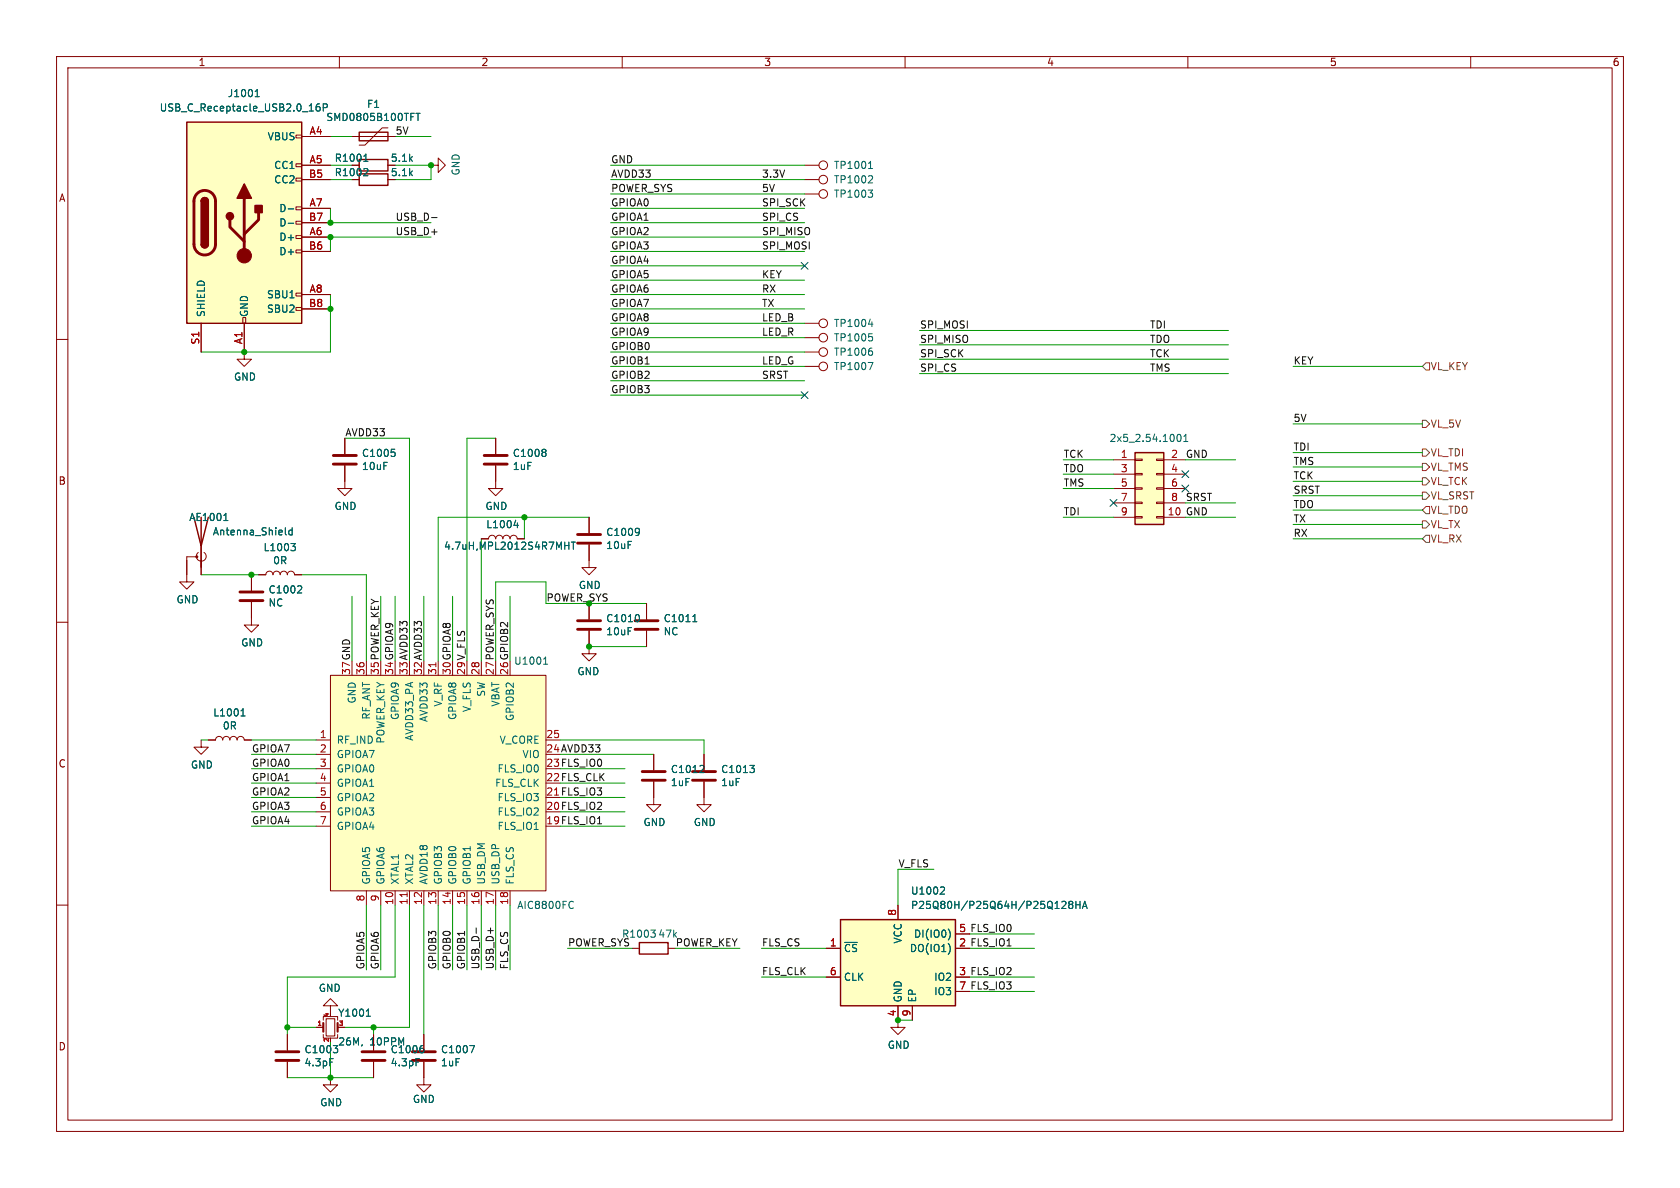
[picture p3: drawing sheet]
<svg xmlns="http://www.w3.org/2000/svg" width="297mm" height="210mm" viewBox="0 0 297 210" stroke-linecap="round" stroke-linejoin="round" font-family="sans-serif">
<path d="M10 10h277v190h-277zM12 12h273v186h-273zM60 10v2M110 10v2M160 10v2M210 10v2M260 10v2M10 60h2M61 85.1v1.3h1.2l-1.2 1.2-1.3-1.2h1.3M87.6 85.1v1.3h1.3l-1.3 1.2-1.2-1.2h1.2M10 110h2M10 160h2" fill="none" stroke="#840000" stroke-width=".18"/>
<path d="M148.6 162.6h20.3v15.2h-20.3z" fill="#ffffc2"/>
<path d="M34.3 91.4l1.3 5.1 1.2-5.1M35.6 91.4v8.9M113 166.6h5.1v2.1h-5.1zM148.6 162.6h20.3v15.2h-20.3z" fill="none" stroke="#840000" stroke-width=".25"/>
<g fill="none" stroke="#840000" stroke-width=".18">
<path d="M34.8 98.4h-1.8v4.5h1.3l-1.3 1.2-1.3-1.2h1.3M35.6 96.5v5.1M36.1 97.7a.85 .85 0 0 1 .1 1.2 .85 .85 0 0 1-1.3 0 .85 .85 0 0 1 .2-1.2M104.1 91.4v2.8M104.1 96.3v2.8M44.4 106.4v4.1h1.3l-1.3 1.3-1.2-1.3h1.2M44.4 101.6v2.8M45.7 101.6h1.3a.64 .64 0 0 1 .6-.6 .64 .64 0 0 1 .7 .6 .64 .64 0 0 1 .6-.6 .64 .64 0 0 1 .6 .6 .64 .64 0 0 1 .7-.6 .64 .64 0 0 1 .6 .6 .64 .64 0 0 1 .6-.6 .64 .64 0 0 1 .7 .6h1.2M124.5 141v1.2h1.2l-1.2 1.3-1.3-1.3h1.3M111.8 167.6h1.2M118.1 167.6h1.3M146 167.6h2.6"/>
<path d="M146 172.7h2.6M158.7 160v2.6M158.7 177.8v2.5M161.3 177.8v2.5M168.9 172.7h2.5M168.9 165.1h2.5M168.9 175.3h2.5M66 182.9v2.8M66 187.7v2.8M74.9 187.7v4.1h1.3l-1.3 1.2-1.2-1.2h1.2M74.9 182.9v2.8"/>
</g>
<g fill="none" stroke="#006464" stroke-width=".18">
<path d="M39.6 92h.7M39.8 90.9l.1-.2v1.3M50.5 94.5l.1 .1M51.4 96.1h.8l-.4 .5 .4 .1v.4l-.2 .3h-.4M51.7 93.3v1.3M51.7 93.8l-.4-.1-.2 .3 .1 .5h.5M112.8 93.4l.2 .1a1.03 1.03 0 0 1-.2 1.1M113 93.9l-.2 .3M53.1 103.6l.2 .2v.3l-.7 .7h.7M166.4 156.8l.5 .1 .1 .3-.8 .9h.8M187.9 159.3l.4 .1 .2 .3-.8 .9h.8M189.2 159.9l-.3-.3 .3-.3h.2l.3 .3-.3 .3"/>
<path d="M189.2 159.9l-.3 .2 .1 .4 .2 .1 .3-.1 .2-.1v-.3l-.3-.2M189.2 159.9h.2M190.2 159.3v1.3M190.2 159.9h.7M190.9 159.3v1.3M115.1 164.4h.7l-.4 .5M115.6 164.9l.1 .1M115.7 165.6l-.1 .1M167.7 164.3a1.49 1.49 0 0 1 0 1.8M167.9 167.3v.9M191.4 160.6l.4-1.3 .4 1.3M191.5 160.2h.6"/>
<path d="M73.5 187.1h.7M74.6 184.8h.2M74.7 185.3l.2 .3v.3l-.2 .2M83 184.8h.9l-.6 1.3"/>
</g>
<path d="M102.1 94.5h4.1M102.1 96h4.1M42.4 104.6h4.1M42.4 106.2h4.1M64 187.5h4.1M64 185.9h4.1M72.9 187.5h4.1M72.9 185.9h4.1" fill="none" stroke="#840000" stroke-width=".51"/>
<circle cx="34.8" cy="98.4" r=".18" fill="#840000" stroke="#840000" stroke-width=".18"/>
<path d="M58.4 119.4h38.1v38.1h-38.1z" fill="#ffffc2"/>
<g fill="none" stroke="#840000" stroke-width=".18">
<path d="M142.2 34.3h2.6M142.2 29.2h2.6M43.2 62.2v1.3h1.2l-1.2 1.3-1.3-1.3h1.3M104.1 99.1v1.2h1.3l-1.3 1.3-1.2-1.3h1.2M58.4 119.4h38.1v38.1h-38.1zM64.8 116.8v2.6M77.5 116.8v2.6M85.1 116.8v2.6M104.1 114.3v1.3h-1.2l1.2 1.2 1.3-1.2h-1.3M114.3 106.7v2.8M114.3 111.5v2.8M55.9 130.8h2.5"/>
<path d="M55.9 133.4h2.5M55.9 135.9h2.5M55.9 138.4h2.5M96.5 130.8h2.6M115.6 138.2v4h1.2l-1.2 1.3-1.3-1.3h1.3M115.6 133.4v2.7M55.9 141h2.5M55.9 143.5h2.5M55.9 146.1h2.5M64.8 157.5v2.5M67.3 157.5v2.5M69.8 157.5v2.5"/>
<path d="M72.4 157.5v2.5M74.9 157.5v2.5M77.5 157.5v2.5M80 157.5v2.5M82.5 157.5v2.5M85.1 157.5v2.5M87.6 157.5v2.5M90.2 157.5v2.5M50.8 182.9v2.8M50.8 187.7v2.8M58.4 190.5v1.3h1.3l-1.3 1.2-1.3-1.2h1.3"/>
<circle cx="145.5" cy="34.3" r=".76"/>
<circle cx="145.5" cy="29.2" r=".76"/>
</g>
<path d="M77.1 117.1v.8M72 157.8v.7" fill="none" stroke="#a90000" stroke-width=".18"/>
<g fill="none" stroke="#006464" stroke-width=".18">
<path d="M153.5 33.6h.8l-.5 .5M153.5 29.8h.8M153.8 28.7l.1-.2v1.3M154 34.1l.3 .2v.3l-.3 .3M96.1 117.4h.7M96.2 116.5l.3-.4v1.3M122.5 109.9h.7M122.6 108.9l.2-.3v1.3M124.2 135.3l.3 .2-.1 .3-.7 .8h.8M101.1 159.3l.3 .2M101.4 160.5l-.3 .1M58.3 187.1h.6"/>
<path d="M58.9 184.8h.8M59.7 185.9l-.2 .2"/>
</g>
<path d="M112.3 109.7h4M112.3 111.3h4M113.5 136.4h4.1M113.5 137.9h4.1M48.8 187.5h4M48.8 185.9h4" fill="none" stroke="#840000" stroke-width=".51"/>
<path d="M33 21.6h20.3v35.6h-20.3z" fill="#ffffc2"/>
<g fill="none" stroke="#840000" stroke-width=".18">
<path d="M52.3 23.9h1v.5h-1zM52.3 29h1v.5h-1zM52.3 31.5h1v.5h-1zM52.3 36.6h1v.5h-1zM52.3 39.1h1v.5h-1zM53.3 24.1h5.1M53.3 29.2h5.1M53.3 31.8h5.1M53.3 36.8h5.1M53.3 39.4h5.1M62.2 24.1h7.6M68.6 22.6h-1l-3.1 3.1h-1"/>
<path d="M142.2 31.8h2.6M35.6 57.2v5M42.9 56.1h.5v1.1h-.5zM43.2 57.2v5M52.3 41.7h1v.5h-1zM52.3 44.2h1v.5h-1zM52.3 51.8h1v.5h-1zM52.3 54.4h1v.5h-1zM53.3 41.9h5.1M53.3 44.5h5.1M53.3 52.1h5.1M53.3 54.6h5.1"/>
<path d="M142.2 57.2h2.6M35.6 130.8v1.3h1.2l-1.2 1.3-1.3-1.3h1.3M36.8 130.8h1.3a.64 .64 0 0 1 .6-.6 .64 .64 0 0 1 .7 .6 .64 .64 0 0 1 .6-.6 .64 .64 0 0 1 .6 .6 .64 .64 0 0 1 .7-.6 .64 .64 0 0 1 .6 .6 .64 .64 0 0 1 .6-.6 .64 .64 0 0 1 .7 .6h1.2M124.5 133.4v2.7M124.5 138.2v2.8"/>
<circle cx="145.5" cy="31.7" r=".76"/>
<circle cx="145.5" cy="57.1" r=".76"/>
</g>
<path d="M33 21.6h20.3v35.6h-20.3zM35.6 35.6a.64 .64 0 0 1 .6-.7 .64 .64 0 0 1 .6 .7M63.5 28.2h5.1v2h-5.1zM63.5 30.7h5.1v2.1h-5.1zM63.5 23.4h5.1v1.5h-5.1zM35.6 43.2a.64 .64 0 0 0 .6 .6 .64 .64 0 0 0 .6-.6" fill="none" stroke="#840000" stroke-width=".25"/>
<path d="M34.8 34.2a1.9 1.9 0 0 1 2.1-.4 1.9 1.9 0 0 1 1.2 1.8v7.6a1.91 1.91 0 0 1-1.9 1.9 1.91 1.91 0 0 1-1.9-1.9v-7.8l.2-.6zM40.6 38.9v1.2l2.6 2.6M43.2 35.1v10.1M45.7 37.6v1.3l-2.5 2.5M122.4 136.4h4.1M122.4 137.9h4.1" fill="none" stroke="#840000" stroke-width=".51"/>
<g fill="#840000" stroke="#840000" stroke-width=".25">
<path d="M35.6 35.6h1.2v7.6h-1.2z"/>
<path d="M35.7 35.1a.64 .64 0 0 1 .7-.1 .64 .64 0 0 1 .4 .6h-1.2z"/>
<path d="M35.6 43.2h1.2a.64 .64 0 0 1-.6 .6 .64 .64 0 0 1-.6-.6z"/>
<path d="M43.2 32.5l1.2 2.6h-2.5z"/>
<path d="M45.1 36.3h1.3v1.3h-1.3z"/>
<circle cx="40.6" cy="38.2" r=".63"/>
</g>
<circle cx="43.2" cy="45.2" r="1.27" fill="#840000" stroke="#840000" stroke-width=".18"/>
<g fill="none" stroke="#006464" stroke-width=".18">
<path d="M45.1 17.1h.7M45.2 16.1l.3-.3v1.3M56.5 18.4h-.4a.86 .86 0 0 0 0 1.2l.4-.1 .1-.4-.2-.3-.4 .1-.1 .2M57.1 19h.7l.1-.2-.1-.3-.7-.1v1.2M51 36.9h.9M51 39.5h.9M64.3 28.5h.7M64.4 27.6l.3-.4v1.3M64.8 29.8l.2 .2v.3l-.7 .8h.7M73.5 20h.8M73.9 20v1.3M154 31.1l.3 .2-.1 .3-.7 .7h.8"/>
<path d="M153.5 57.3h.8M154.1 56.9v.8M42.6 126.6h.7M42.7 125.6l.3-.3v1.3M132.6 135.3h.8l-.5 .5M133.1 135.8l.3 .2v.3l-.3 .3"/>
</g>
<path d="M200.7 80h5v12.7h-5z" fill="#ffffc2"/>
<path d="M200.7 80h5v12.7h-5z" fill="none" stroke="#840000" stroke-width=".25"/>
<g fill="none" stroke="#840000" stroke-width=".18">
<path d="M53.3 24.1h5.1M53.3 29.2h5.1M53.3 31.8h5.1M53.3 36.8h5.1M53.3 39.4h5.1M62.2 24.1h1.3M68.6 24.1h1.2M76.2 29.2h1.3v-1.3l1.2 1.3-1.2 1.3v-1.3M35.6 57.2v5M43.2 57.2v5M53.3 41.9h5.1M53.3 44.5h5.1"/>
<path d="M53.3 52.1h5.1M53.3 54.6h5.1M142.2 59.7h2.6M61 77.5v2.8M87.6 77.5v2.8M142.2 62.2h2.6M142.2 64.8h2.6M33 99.1v2.5M35.6 99.1v2.5M61 82.3v2.8M85.1 95.3h1.3a.64 .64 0 0 1 .6-.7 .64 .64 0 0 1 .6 .7 .64 .64 0 0 1 .7-.7 .64 .64 0 0 1 .6 .7 .64 .64 0 0 1 .6-.7 .64 .64 0 0 1 .7 .7 .64 .64 0 0 1 .6-.7 .64 .64 0 0 1 .6 .7h1.3M87.6 82.3v2.8"/>
<path d="M104.1 91.4v2.8M104.1 96.3v2.8M196.8 81.3h3.9M196.8 83.8h3.9M196.8 86.4h3.9M196.8 88.9h3.9M196.8 91.4h3.9M200.7 81.2h1.2v.2h-1.2zM200.7 83.7h1.2v.2h-1.2zM200.7 86.2h1.2v.3h-1.2zM200.7 88.8h1.2v.2h-1.2zM200.7 91.3h1.2v.3h-1.2z"/>
<path d="M204.5 81.2h1.2v.2h-1.2zM204.5 83.7h1.2v.2h-1.2zM204.5 86.2h1.2v.3h-1.2zM204.5 88.8h1.2v.2h-1.2zM204.5 91.3h1.2v.3h-1.2zM205.7 81.3h3.8M205.7 83.8h3.8M205.7 86.4h3.8M205.7 88.9h3.8M205.7 91.4h3.8M44.4 101.6v2.8M44.4 106.4v2.8"/>
<path d="M45.7 101.6h1.3M52.1 101.6h1.2M104.1 106.7v2.8M104.1 111.5v2.8M114.3 106.7v2.8M114.3 111.5v2.8M36.8 130.8h1.3M43.2 130.8h1.2M115.6 133.4v2.7M115.6 138.2v2.8M124.5 133.4v2.7M124.5 138.2v2.8"/>
<path d="M58.4 177.8h1.3l-1.3-1.3-1.3 1.3h1.3v1.3M146 167.6h2.6M146 172.7h2.6M158.7 177.8v3.8h1.3l-1.3 1.3-1.2-1.3h1.2M158.7 160v2.6M161.3 177.8v2.5M168.9 172.7h2.5M168.9 165.1h2.5M168.9 175.3h2.5M50.8 182.9v2.8M50.8 187.7v2.8M55.9 181.6h1.2"/>
<path d="M57.1 180.3v-.6h2.6v.6M57.1 182.9v.6h2.6v-.6M57.7 180.1h1.5v3h-1.5zM59.7 181.6h1.3M66 182.9v2.8M66 187.7v2.8M74.9 182.9v2.8M74.9 187.7v2.8"/>
<circle cx="145.5" cy="59.7" r=".76"/>
<circle cx="145.5" cy="64.8" r=".76"/>
<circle cx="145.5" cy="62.2" r=".76"/>
</g>
<g fill="none" stroke="#006464" stroke-width=".18">
<path d="M45.1 17.1h.7M45.2 16.1l.3-.3v1.3M56.5 18.4h-.4a.86 .86 0 0 0 0 1.2l.4-.1 .1-.4-.2-.3-.4 .1-.1 .2M57.1 19h.7l.1-.2-.1-.3-.7-.1v1.2M51 36.9h.9M51 39.5h.9M64.3 28.5h.7M64.4 27.6l.3-.4v1.3M64.8 29.8l.2 .2v.3l-.7 .8h.7M73.5 20h.8M73.9 20v1.3M153.6 59h.6"/>
<path d="M154 59.5l.3 .2v.3l-.3 .3M69.2 79.4h.6M69.6 79.9l.3 .2v.3l-.3 .3M96.3 79.4l.2 .3-.2 .3 .2 .2v.2l-.2 .3M153.5 64.1h.8l-.5 1.2M153.9 61.5h.2M154 62l.3 .3v.3l-.3 .2M208.2 76.9l.2-.1a.68 .68 0 0 1 .4 .6 .68 .68 0 0 1-.4 .6l-.2-.1-.1-.3zM209.3 78h.7M209.3 77.1l.3-.3v1.2M39.6 92h.7M39.8 90.9l.1-.2v1.3"/>
<path d="M50.5 94.5l.1 .1M51.4 96.1h.8l-.4 .5 .4 .1v.4l-.2 .3h-.4M51.7 93.3v1.3M51.7 93.8l-.4-.1-.2 .3 .1 .5h.5M90.9 92.9h.8M91.5 92.4v.9M99.8 96.4h.8M100.6 95.8v1.3M101 95.8h.7M101.4 95.8v1.3M112.8 93.4l.2 .1a1.03 1.03 0 0 1-.2 1.1M113 93.9l-.2 .3"/>
<path d="M53.1 103.6l.2 .2v.3l-.7 .7h.7M112.7 108.6a.79 .79 0 0 1 0 1.3M122.5 109.9h.7M122.6 108.9l.2-.3v1.3M42.6 126.6h.7M42.7 125.6l.3-.3v1.3M124.2 135.3l.3 .2-.1 .3-.7 .8h.8M132.6 135.3h.8l-.5 .5M133.1 135.8l.3 .2v.3l-.3 .3M166.4 156.8l.5 .1 .1 .3-.8 .9h.8M187.9 159.3l.4 .1 .2 .3-.8 .9h.8M189.2 159.9l-.3-.3 .3-.3h.2l.3 .3-.3 .3"/>
<path d="M189.2 159.9l-.3 .2 .1 .4 .2 .1 .3-.1 .2-.1v-.3l-.3-.2M189.2 159.9h.2M190.2 159.3v1.3M190.2 159.9h.7M190.9 159.3v1.3M64.8 179.6h.7M65 178.6l.1-.2v1.2M167.7 164.3a1.49 1.49 0 0 1 0 1.8M167.9 167.3v.9M191.4 160.6l.4-1.3 .4 1.3M191.5 160.2h.6M58.3 187.1h.6"/>
<path d="M58.9 184.8h.8M59.7 185.9l-.2 .2M73.5 187.1h.7M74.6 184.8h.2M74.7 185.3l.2 .3v.3l-.2 .2M83 184.8h.9l-.6 1.3"/>
</g>
<path d="M58.9 80.5h4.1M58.9 82h4.1M85.6 80.5h4.1M85.6 82h4.1M102.1 109.7h4.1M102.1 111.3h4.1" fill="none" stroke="#840000" stroke-width=".51"/>
<path d="M57.1 180.8v1.6M59.7 180.8v1.6" fill="none" stroke="#840000" stroke-width=".38"/>
<path d="M251.5 79.4h.6l.6 .6-.6 .6h-.6zM251.5 74.3h.6l.6 .6-.6 .7h-.6zM252.1 64.1h.6v1.3h-.6l-.6-.6zM251.5 84.5h.6l.6 .6-.6 .6h-.6zM251.5 92.1h.6l.6 .6-.6 .6h-.6zM251.5 87h.6l.6 .6-.6 .7h-.6zM251.5 81.9h.6l.6 .7-.6 .6h-.6zM252.1 94.6h.6v1.3h-.6l-.6-.6zM252.1 89.5h.6v1.3h-.6l-.6-.6z" fill="none" stroke="#725600" stroke-width=".18"/>
<path d="M76.3 38.5h1M84.2 164v1" fill="none" stroke="#0f0f0f" stroke-width=".18"/>
<g fill="none" stroke="#009600" stroke-width=".18">
<path d="M58.4 36.8v2.6h17.8M58.4 29.2h3.8M58.4 24.1h3.8M58.4 31.8h3.8M69.8 29.2h6.4v2.6h-6.4M69.8 24.1h6.4M107.9 29.2h34.3M107.9 34.3h34.3M107.9 31.8h34.3M107.9 39.4h34.3M107.9 36.8h34.3M58.4 52.1v10.1h-22.8"/>
<path d="M76.2 41.9h-17.8v2.6M107.9 44.5h34.3M107.9 41.9h34.3M107.9 59.7h34.3M107.9 49.5h34.3M107.9 54.6h34.3M107.9 57.2h34.3M107.9 52.1h34.3M107.9 47h34.3M162.6 58.4h54.6M61 77.5h11.4v39.3M87.6 77.5h-5.1v39.3"/>
<path d="M107.9 67.3h34.3M107.9 64.8h34.3M107.9 69.9h34.3M107.9 62.2h34.3M162.6 61h54.6M162.6 66h54.6M162.6 63.5h54.6M228.6 64.8h22.9M228.6 74.9h22.9M85.1 95.3v21.5M92.7 91.4v3.9M104.1 91.4h-26.6v25.4"/>
<path d="M188 91.4h8.8M188 81.3h8.8M188 86.4h8.8M188 83.8h8.8M209.5 91.4h8.9M209.5 88.9h8.9M209.5 81.3h8.9M228.6 87.6h22.9M228.6 90.2h22.9M228.6 80h22.9M228.6 95.3h22.9M228.6 82.6h22.9"/>
<path d="M228.6 85.1h22.9M228.6 92.7h22.9M35.6 101.6h10.1M53.3 101.6h11.5v15.2M62.2 105.4v11.4M67.3 105.4v11.4M69.8 105.4v11.4M74.9 105.4v11.4M80 105.4v11.4M90.2 105.4v11.4M104.1 114.3h10.2M114.3 106.7h-17.8v-3.8h-8.9v13.9"/>
<path d="M35.6 130.8h1.2M44.4 138.4h11.5M44.4 135.9h11.5M44.4 133.4h11.5M44.4 130.8h11.5M99.1 138.4h11.4M99.1 135.9h11.4M99.1 133.4h16.5M99.1 130.8h25.4v2.6M44.4 143.5h11.5M44.4 146.1h11.5M44.4 141h11.5"/>
<path d="M99.1 143.5h11.4M99.1 146.1h11.4M99.1 141h11.4M165.1 153.7h-6.4v6.3M64.8 160v11.5M67.3 160v11.5M69.8 160v12.7h-19v10.2M72.4 160v21.6h-11.4M74.9 160v22.9M77.5 160v11.5M80 160v11.5M82.5 160v11.5"/>
<path d="M85.1 160v11.5M87.6 160v11.5M90.2 160v11.5M100.3 167.6h11.5M119.4 167.6h11.4M134.6 172.7h11.4M134.6 167.6h11.4M171.4 172.7h11.5M171.4 167.6h11.5M171.4 175.3h11.5M171.4 165.1h11.5M50.8 190.5h15.2"/>
<path d="M50.8 181.6h5.1M58.4 184.2v6.3M66 181.6v1.3M158.7 180.3h2.6"/>
</g>
<path d="M141.6 46.4l1.2 1.2M142.8 46.4l-1.2 1.2M141.6 69.2l1.2 1.3M142.8 69.2l-1.2 1.3M196.2 88.3l1.3 1.2M197.5 88.3l-1.3 1.2M208.9 83.2l1.3 1.2M208.9 85.8l1.3 1.2M210.2 83.2l-1.3 1.2M210.2 85.8l-1.3 1.2" fill="none" stroke="#000084" stroke-width=".18"/>
<g fill="#009600" stroke="#009600" stroke-width=".18">
<circle cx="44.4" cy="101.6" r=".46"/>
<circle cx="92.7" cy="91.4" r=".46"/>
<circle cx="50.8" cy="181.6" r=".46"/>
<circle cx="58.4" cy="190.5" r=".46"/>
<circle cx="66" cy="181.6" r=".46"/>
<circle cx="58.4" cy="54.6" r=".46"/>
<circle cx="43.2" cy="62.2" r=".46"/>
<circle cx="58.4" cy="39.4" r=".46"/>
<circle cx="58.4" cy="41.9" r=".46"/>
<circle cx="76.2" cy="29.2" r=".46"/>
<circle cx="104.1" cy="114.3" r=".46"/>
<circle cx="158.7" cy="180.3" r=".46"/>
</g>
<g font-size="1.8" fill="#840000">
<text x="35" y="11.9">1</text>
<text x="85" y="11.9">2</text>
<text x="135" y="11.9">3</text>
<text x="185" y="11.9">4</text>
<text x="235" y="11.9">5</text>
<text x="285" y="11.9">6</text>
<text x="59.1" y="28.8">R1001</text>
<text x="69" y="28.8">5.1k</text>
<text x="10.3" y="35.9">A</text>
<text x="59.1" y="31.3">R1002</text>
<text x="69" y="31.3">5.1k</text>
<text x="10.3" y="85.9">B</text>
<text x="10.3" y="135.9">C</text>
<text x="169.5" y="167.4">2 FLS_IO1</text>
<text x="10.3" y="185.9">D</text>
</g>
<g font-size="1.8" fill="#006464">
<text x="40.2" y="17.4">J1001</text>
<text x="28.1" y="19.9">USB_C_Receptacle_USB2.0_16P</text>
<text x="57.6" y="21.6">SMD0805B100TFT</text>
<text x="64.8" y="19.3">F1</text>
<text x="47.2" y="25">VBUS</text>
<text x="48.4" y="30.1">CC1</text>
<text x="48.4" y="32.6">CC2</text>
<text x="81.5" y="31.1" transform="rotate(-90 81.5 31.1)">GND</text>
<text x="147.3" y="35.2">TP1003</text>
<text x="147.3" y="30.1">TP1001</text>
<text x="147.3" y="32.6">TP1002</text>
<text x="49.3" y="37.7">D-</text>
<text x="49.3" y="40.2">D-</text>
<text x="49.3" y="42.8">D+</text>
<text x="49.3" y="45.3">D+</text>
<text x="47.1" y="52.9">SBU1</text>
<text x="36.4" y="56.1" transform="rotate(-90 36.4 56.1)">SHIELD</text>
<text x="44" y="56.1" transform="rotate(-90 44 56.1)">GND</text>
<text x="47.1" y="55.5">SBU2</text>
<text x="147.3" y="58">TP1004</text>
<text x="147.3" y="63.1">TP1006</text>
<text x="147.3" y="65.6">TP1007</text>
<text x="147.3" y="60.6">TP1005</text>
<text x="41.3" y="67.5">GND</text>
<text x="63.9" y="81">C1005</text>
<text x="63.9" y="83.3">10uF</text>
<text x="90.6" y="83.3">1uF</text>
<text x="90.6" y="81">C1008</text>
<text x="196.1" y="78.3">2x5_2.54.1001</text>
<text x="33.4" y="92.3">AE1001</text>
<text x="37.5" y="94.8">Antenna_Shield</text>
<text x="59.1" y="90.3">GND</text>
<text x="85.7" y="90.3">GND</text>
<text x="85.9" y="93.6">L1004</text>
<text x="107.1" y="94.9">C1009</text>
<text x="46.5" y="97.6">L1003</text>
<text x="48.2" y="99.9">0R</text>
<text x="78.4" y="97.4">4.7uH,MPL2012S4R7MHT</text>
<text x="107.1" y="97.3">10uF</text>
<text x="31.1" y="106.9">GND</text>
<text x="47.4" y="107.4">NC</text>
<text x="47.4" y="105.1">C1002</text>
<text x="102.2" y="104.3">GND</text>
<text x="107.1" y="110.2">C1010</text>
<text x="107.1" y="112.5">10uF</text>
<text x="117.2" y="112.5">NC</text>
<text x="117.2" y="110.2">C1011</text>
<text x="42.5" y="114.5">GND</text>
<text x="90.8" y="117.7">U1001</text>
<text x="102" y="119.6">GND</text>
<text x="63.1" y="124.5" transform="rotate(-90 63.1 124.5)">GND</text>
<text x="78.3" y="125" transform="rotate(-90 78.3 125)">V_RF</text>
<text x="83.4" y="126" transform="rotate(-90 83.4 126)">V_FLS</text>
<text x="86" y="123.3" transform="rotate(-90 86 123.3)">SW</text>
<text x="88.5" y="125" transform="rotate(-90 88.5 125)">VBAT</text>
<text x="37.6" y="126.8">L1001</text>
<text x="39.3" y="129.2">0R</text>
<text x="59.4" y="131.7">RF_IND</text>
<text x="65.6" y="127.3" transform="rotate(-90 65.6 127.3)">RF_ANT</text>
<text x="68.2" y="131.5" transform="rotate(-90 68.2 131.5)">POWER_KEY</text>
<text x="70.7" y="127.4" transform="rotate(-90 70.7 127.4)">GPIOA9</text>
<text x="73.3" y="131.1" transform="rotate(-90 73.3 131.1)">AVDD33_PA</text>
<text x="75.8" y="127.7" transform="rotate(-90 75.8 127.7)">AVDD33</text>
<text x="80.9" y="127.4" transform="rotate(-90 80.9 127.4)">GPIOA8</text>
<text x="88.2" y="131.7">V_CORE</text>
<text x="91" y="127.6" transform="rotate(-90 91 127.6)">GPIOB2</text>
<text x="33.7" y="136.1">GND</text>
<text x="59.4" y="134.2">GPIOA7</text>
<text x="59.4" y="136.8">GPIOA0</text>
<text x="87.9" y="136.8">FLS_IO0</text>
<text x="92.3" y="134.2">VIO</text>
<text x="118.5" y="136.9">C1012</text>
<text x="127.4" y="136.9">C1013</text>
<text x="59.4" y="139.3">GPIOA1</text>
<text x="59.4" y="141.8">GPIOA2</text>
<text x="87.4" y="139.3">FLS_CLK</text>
<text x="87.9" y="141.8">FLS_IO3</text>
<text x="118.5" y="139.2">1uF</text>
<text x="127.4" y="139.2">1uF</text>
<text x="59.4" y="144.4">GPIOA3</text>
<text x="59.4" y="146.9">GPIOA4</text>
<text x="87.9" y="144.4">FLS_IO2</text>
<text x="87.9" y="146.9">FLS_IO1</text>
<text x="113.7" y="146.2">GND</text>
<text x="122.6" y="146.2">GND</text>
<text x="65.6" y="156.5" transform="rotate(-90 65.6 156.5)">GPIOA5</text>
<text x="68.2" y="156.5" transform="rotate(-90 68.2 156.5)">GPIOA6</text>
<text x="70.7" y="156.5" transform="rotate(-90 70.7 156.5)">XTAL1</text>
<text x="73.3" y="156.5" transform="rotate(-90 73.3 156.5)">XTAL2</text>
<text x="75.8" y="156.5" transform="rotate(-90 75.8 156.5)">AVDD18</text>
<text x="78.3" y="156.5" transform="rotate(-90 78.3 156.5)">GPIOB3</text>
<text x="80.9" y="156.5" transform="rotate(-90 80.9 156.5)">GPIOB0</text>
<text x="83.4" y="156.5" transform="rotate(-90 83.4 156.5)">GPIOB1</text>
<text x="86" y="156.5" transform="rotate(-90 86 156.5)">USB_DM</text>
<text x="88.5" y="156.5" transform="rotate(-90 88.5 156.5)">USB_DP</text>
<text x="91" y="156.5" transform="rotate(-90 91 156.5)">FLS_CS</text>
<text x="91.3" y="160.9">AIC8800FC</text>
<text x="161" y="158.3">U1002</text>
<text x="161" y="160.9">P25Q80H/P25Q64H/P25Q128HA</text>
<text x="116.3" y="166">47k</text>
<text x="159.6" y="166.9" transform="rotate(-90 159.6 166.9)">VCC</text>
<text x="161.5" y="166">DI(IO0)</text>
<text x="149.1" y="168.5">~{CS}</text>
<text x="149.1" y="173.6">CLK</text>
<text x="160.8" y="168.5">DO(IO1)</text>
<text x="165.1" y="173.6">IO2</text>
<text x="56.3" y="175.5">GND</text>
<text x="59.7" y="179.9">Y1001</text>
<text x="159.6" y="177.3" transform="rotate(-90 159.6 177.3)">GND</text>
<text x="162.2" y="177.3" transform="rotate(-90 162.2 177.3)">EP</text>
<text x="165.1" y="176.1">IO3</text>
<text x="59.7" y="185">26M,</text>
<text x="65.3" y="185">10PPM</text>
<text x="156.8" y="185.6">GND</text>
<text x="53.7" y="186.4">C1003</text>
<text x="53.7" y="188.7">4.3pF</text>
<text x="69" y="186.4">C1006</text>
<text x="69" y="188.7">4.3pF</text>
<text x="77.9" y="188.7">1uF</text>
<text x="77.9" y="186.4">C1007</text>
<text x="56.5" y="195.8">GND</text>
<text x="72.9" y="195.2">GND</text>
</g>
<g font-size="1.8" fill="#a90000">
<text x="54.6" y="23.9">A4</text>
<text x="54.6" y="29">A5</text>
<text x="54.5" y="31.5">B5</text>
<text x="54.5" y="39.1">B7</text>
<text x="54.6" y="36.6">A7</text>
<text x="54.6" y="41.7">A6</text>
<text x="54.5" y="44.2">B6</text>
<text x="54.6" y="51.8">A8</text>
<text x="54.5" y="54.4">B8</text>
<text x="35.3" y="61" transform="rotate(-90 35.3 61)">S1</text>
<text x="42.9" y="60.9" transform="rotate(-90 42.9 60.9)">A1</text>
<text x="198" y="81">1</text>
<text x="198" y="83.6">3</text>
<text x="206.9" y="81">2</text>
<text x="206.9" y="83.6">4</text>
<text x="198" y="86.1">5</text>
<text x="198" y="88.6">7</text>
<text x="206.9" y="86.1">6</text>
<text x="206.9" y="88.6">8</text>
<text x="198" y="91.2">9</text>
<text x="206.3" y="91.2">10</text>
<text x="64.5" y="119.4" transform="rotate(-90 64.5 119.4)">36</text>
<text x="77.2" y="119.4" transform="rotate(-90 77.2 119.4)">31</text>
<text x="84.8" y="119.4" transform="rotate(-90 84.8 119.4)">28</text>
<text x="56.4" y="130.6">1</text>
<text x="96.5" y="130.6">25</text>
<text x="56.4" y="133.1">2</text>
<text x="56.4" y="135.6">3</text>
<text x="56.4" y="138.2">4</text>
<text x="56.4" y="140.7">5</text>
<text x="56.4" y="143.3">6</text>
<text x="56.4" y="145.8">7</text>
<text x="64.5" y="159.5" transform="rotate(-90 64.5 159.5)">8</text>
<text x="67.1" y="159.5" transform="rotate(-90 67.1 159.5)">9</text>
<text x="69.6" y="160.1" transform="rotate(-90 69.6 160.1)">10</text>
<text x="72.1" y="160.1" transform="rotate(-90 72.1 160.1)">11</text>
<text x="74.7" y="160.1" transform="rotate(-90 74.7 160.1)">12</text>
<text x="77.2" y="160.1" transform="rotate(-90 77.2 160.1)">13</text>
<text x="79.8" y="160.1" transform="rotate(-90 79.8 160.1)">14</text>
<text x="82.3" y="160.1" transform="rotate(-90 82.3 160.1)">15</text>
<text x="84.8" y="160.1" transform="rotate(-90 84.8 160.1)">16</text>
<text x="87.4" y="160.1" transform="rotate(-90 87.4 160.1)">17</text>
<text x="89.9" y="160.1" transform="rotate(-90 89.9 160.1)">18</text>
<text x="158.5" y="162" transform="rotate(-90 158.5 162)">8</text>
<text x="146.6" y="167.4">1</text>
<text x="169.5" y="164.8">5</text>
<text x="169.5" y="167.4">2</text>
<text x="146.6" y="172.5">6</text>
<text x="169.5" y="172.5">3</text>
<text x="158.5" y="179.8" transform="rotate(-90 158.5 179.8)">4</text>
<text x="161" y="179.8" transform="rotate(-90 161 179.8)">9</text>
<text x="169.5" y="175">7</text>
</g>
<g font-size="1.8" fill="#0f0f0f">
<text x="69.8" y="23.9">5V</text>
<text x="107.9" y="28.9">GND</text>
<text x="107.9" y="31.5">AVDD33</text>
<text x="107.9" y="34">POWER_SYS</text>
<text x="134.6" y="34">5V</text>
<text x="134.6" y="31.5">3.3V</text>
<text x="69.8" y="39.1">USB_D-</text>
<text x="69.8" y="41.6">USB_D+</text>
<text x="107.9" y="36.6">GPIOA0</text>
<text x="107.9" y="41.6">GPIOA2</text>
<text x="107.9" y="39.1">GPIOA1</text>
<text x="134.6" y="36.6">SPI_SCK</text>
<text x="134.6" y="39.1">SPI_CS</text>
<text x="134.6" y="41.6">SPI_MISO</text>
<text x="107.9" y="46.7">GPIOA4</text>
<text x="107.9" y="44.2">GPIOA3</text>
<text x="134.6" y="44.2">SPI_MOSI</text>
<text x="107.9" y="49.3">GPIOA5</text>
<text x="107.9" y="51.8">GPIOA6</text>
<text x="134.6" y="51.8">RX</text>
<text x="134.6" y="49.3">KEY</text>
<text x="107.9" y="59.4">GPIOA9</text>
<text x="107.9" y="56.9">GPIOA8</text>
<text x="107.9" y="54.3">GPIOA7</text>
<text x="134.6" y="54.3">TX</text>
<text x="134.6" y="59.4">LED_R</text>
<text x="134.6" y="56.9">LED_B</text>
<text x="162.6" y="58.2">SPI_MOSI</text>
<text x="203.2" y="58.2">TDI</text>
<text x="107.9" y="62">GPIOB0</text>
<text x="107.9" y="64.5">GPIOB1</text>
<text x="134.6" y="64.5">LED_G</text>
<text x="162.6" y="65.8">SPI_CS</text>
<text x="162.6" y="63.2">SPI_SCK</text>
<text x="162.6" y="60.7">SPI_MISO</text>
<text x="203.2" y="63.2">TCK</text>
<text x="203.2" y="60.7">TDO</text>
<text x="203.2" y="65.8">TMS</text>
<text x="228.6" y="64.5">KEY</text>
<text x="107.9" y="67">GPIOB2</text>
<text x="107.9" y="69.6">GPIOB3</text>
<text x="134.6" y="67">SRST</text>
<text x="61" y="77.2">AVDD33</text>
<text x="228.6" y="74.7">5V</text>
<text x="188" y="81">TCK</text>
<text x="188" y="83.6">TDO</text>
<text x="209.5" y="81">GND</text>
<text x="228.6" y="82.3">TMS</text>
<text x="228.6" y="79.7">TDI</text>
<text x="188" y="86.1">TMS</text>
<text x="209.5" y="88.6">SRST</text>
<text x="228.6" y="87.4">SRST</text>
<text x="228.6" y="84.8">TCK</text>
<text x="228.6" y="89.9">TDO</text>
<text x="188" y="91.2">TDI</text>
<text x="209.5" y="91.2">GND</text>
<text x="228.6" y="92.4">TX</text>
<text x="228.6" y="95">RX</text>
<text x="62" y="119.4" transform="rotate(-90 62 119.4)">37 GND</text>
<text x="67.1" y="119.4" transform="rotate(-90 67.1 119.4)">35 POWER_KEY</text>
<text x="69.6" y="119.4" transform="rotate(-90 69.6 119.4)">34 GPIOA9</text>
<text x="72.1" y="119.4" transform="rotate(-90 72.1 119.4)">33 AVDD33</text>
<text x="74.7" y="119.4" transform="rotate(-90 74.7 119.4)">32 AVDD33</text>
<text x="79.8" y="119.4" transform="rotate(-90 79.8 119.4)">30 GPIOA8</text>
<text x="82.3" y="119.4" transform="rotate(-90 82.3 119.4)">29 V_FLS</text>
<text x="87.4" y="119.4" transform="rotate(-90 87.4 119.4)">27 POWER_SYS</text>
<text x="89.9" y="119.4" transform="rotate(-90 89.9 119.4)">26 GPIOB2</text>
<text x="44.4" y="135.6">GPIOA0</text>
<text x="44.4" y="133.1">GPIOA7</text>
<text x="96.5" y="133.1">24 AVDD33</text>
<text x="96.5" y="135.6">23 FLS_IO0</text>
<text x="44.4" y="143.2">GPIOA3</text>
<text x="44.4" y="140.7">GPIOA2</text>
<text x="44.4" y="138.2">GPIOA1</text>
<text x="96.5" y="138.2">22 FLS_CLK</text>
<text x="96.5" y="140.7">21 FLS_IO3</text>
<text x="96.5" y="143.3">20 FLS_IO2</text>
<text x="44.4" y="145.8">GPIOA4</text>
<text x="96.5" y="145.8">19 FLS_IO1</text>
<text x="158.7" y="153.4">V_FLS</text>
<text x="100.3" y="167.4">POWER_SYS</text>
<text x="109.9" y="166">R1003</text>
<text x="119.4" y="167.4">POWER_KEY</text>
<text x="134.6" y="167.4">FLS_CS</text>
<text x="169.5" y="164.8">5 FLS_IO0</text>
<text x="64.5" y="171.5" transform="rotate(-90 64.5 171.5)">GPIOA5</text>
<text x="67" y="171.5" transform="rotate(-90 67 171.5)">GPIOA6</text>
<text x="77.2" y="171.5" transform="rotate(-90 77.2 171.5)">GPIOB3</text>
<text x="79.7" y="171.5" transform="rotate(-90 79.7 171.5)">GPIOB0</text>
<text x="82.3" y="171.5" transform="rotate(-90 82.3 171.5)">GPIOB1</text>
<text x="84.8" y="171.5" transform="rotate(-90 84.8 171.5)">USB_D-</text>
<text x="87.4" y="171.5" transform="rotate(-90 87.4 171.5)">USB_D+</text>
<text x="89.9" y="171.5" transform="rotate(-90 89.9 171.5)">FLS_CS</text>
<text x="134.6" y="172.5">FLS_CLK</text>
<text x="169.5" y="172.5">3 FLS_IO2</text>
<text x="169.5" y="175">7 FLS_IO3</text>
</g>
<g font-size="1.8" fill="#725600">
<text x="252.8" y="65.6">VL_KEY</text>
<text x="252.8" y="75.8">VL_5V</text>
<text x="252.8" y="80.9">VL_TDI</text>
<text x="252.8" y="83.4">VL_TMS</text>
<text x="252.8" y="86">VL_TCK</text>
<text x="252.8" y="88.5">VL_SRST</text>
<text x="252.8" y="91">VL_TDO</text>
<text x="252.8" y="93.6">VL_TX</text>
<text x="252.8" y="96.1">VL_RX</text>
</g>
<text font-size="1.8" fill="#009600" x="96.5" y="106.4">POWER_SYS</text>
<g font-size="1.1" fill="#a90000">
<text x="58.2" y="179.9" transform="rotate(-90 58.2 179.9)">4</text>
<text x="56" y="181.4">1</text>
<text x="58.2" y="184.3" transform="rotate(-90 58.2 184.3)">2</text>
<text x="59.8" y="181.4">3</text>
</g>
</svg>
